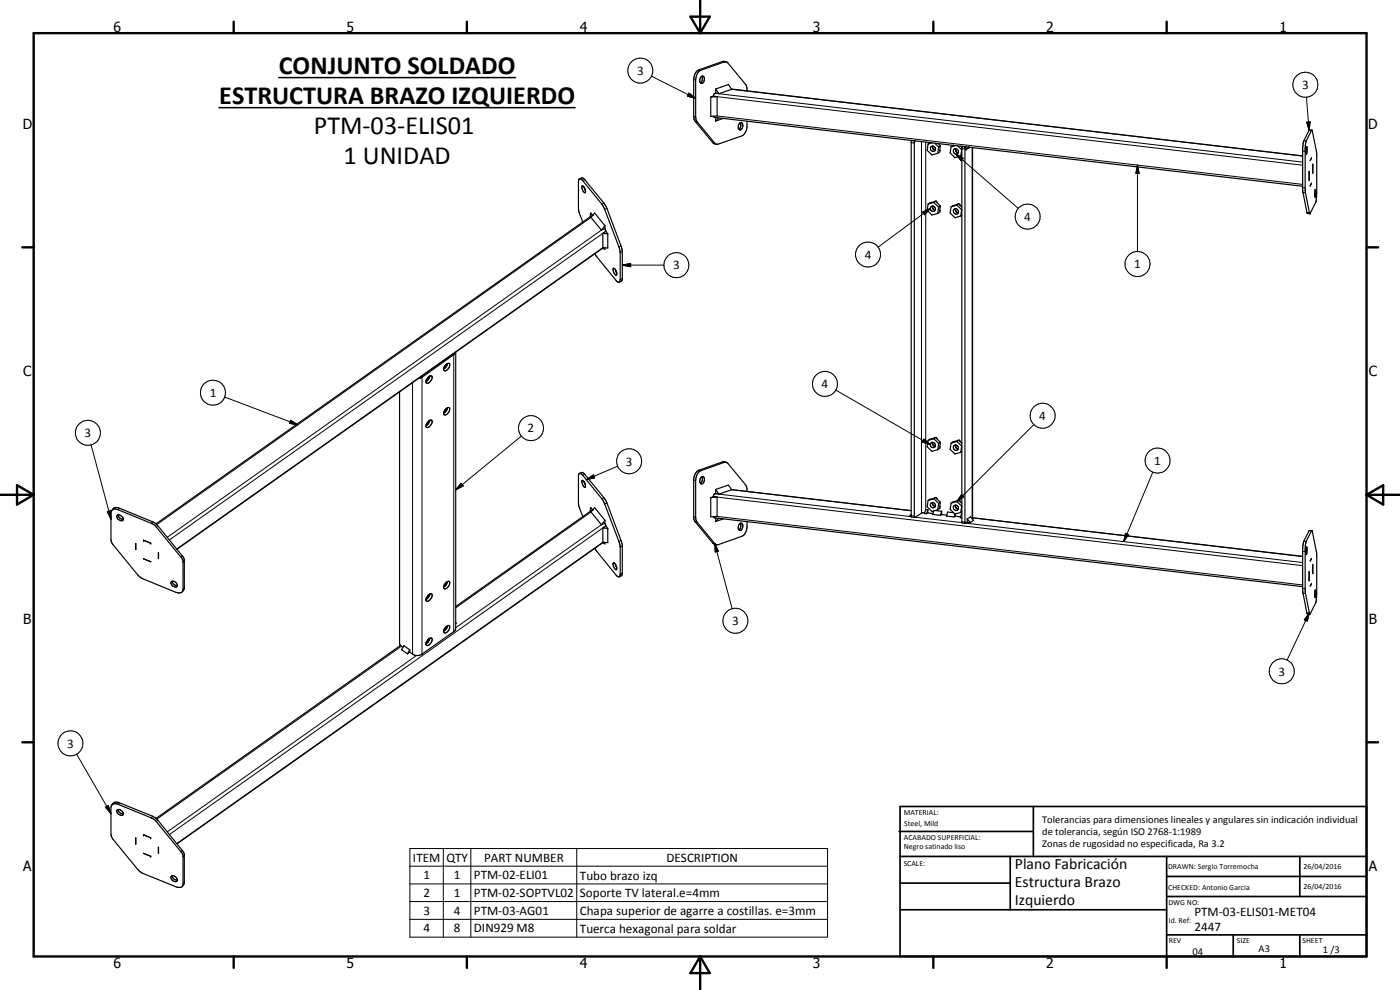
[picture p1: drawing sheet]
<svg xmlns="http://www.w3.org/2000/svg" width="420mm" height="297mm" viewBox="0 0 420 297" stroke-linecap="round" stroke-linejoin="round" font-family="sans-serif">
<g fill="none" stroke="#000" stroke-width=".35">
<path d="M217.9 18.5h-1.1l-7 2.5a3.2 3.2 0 0 0-1.6 2.9l.1 11.9 5.6 7 1.1 .5M218 18.5l-7.7 2.6a3 3 0 0 0-1.5 2.9l.1 11.9 5.6 7 .5 .4M218 18.5l.3 .3 5.5 6.6 .4 1.1v.8M210.4 23.1a.61 .61 0 0 1 .8-.2 .61 .61 0 0 1 .2 .8 .94 .94 0 0 1-1.1 1.3 1.4 1.4 0 0 1 .1-1.9zM210.6 22.9a1.57 1.57 0 0 1-.4 1.9M214.1 28.9l1.1 .1M214.1 28.9l-.8 .2M214.1 34.8l.3 .4 176.5 20.7M214.8 27.9l-.5 .3-.2 .7M214.8 26.7v1.2M214.8 35.3v1M214.8 26.7l1 1.4"/>
<path d="M214.8 27.9l1 .2M214.8 26.7l3.8-1.3 1 1.4-3.8 1.3M215.2 29v5.8l-1.9 .1v-5.8M215.2 29l-1.9 .1M215.7 35.3l-.9 1M217.1 35.5l-2.3 .8M219.5 26.7l171.4 20.1M222.1 36.9a.72 .72 0 0 1 .8 .2 .72 .72 0 0 1 0 .9l-.2 .5a.6 .6 0 0 1-.6 .5 .6 .6 0 0 1-.5-.6v-.7zM222.2 36.8l.1 1.1-.5 .9M224.2 36.4v1.7a3.4 3.4 0 0 1-1.5 2.7l-7.3 2.5h-.4M393.7 39l-1.7 3.3-.3 2v12.9l1.4 6.9M393.7 39h-.8l-1.6 3.2-.4 2.4 .1 13.1 1.4 6.4 .8-.1 1.7-3.3 .2-1.5v-13.6l-1.3-6.5"/>
<path d="M393.7 39v.1M393.7 39.1h.1M173.9 53.6l-.3 .8v8.1l.2 1.1 1.1 3M173.9 53.6l.8 .4 6.1 7.4 .7 1.4 4.6 12.5v8.6l-.3 .8M173.9 53.6l.8-.3 .6 .4 6 7.3 .8 1.5 4.6 12.5 .1 8.9-.3 .5-.7 .3M174.7 55.8a1.7 1.7 0 0 1 .9 2 2.03 2.03 0 0 1-.9-2zM175.3 56.2l.4 .9M273.6 42.2h.1M273.7 42.2l-.2 .4v112.3l.1 .3h.9M273.7 42.2h.1M274.6 42.2l-.2 .6v112.4h.2l2-1.3 .9-.1M278.5 43.2l-.3 1.9 1.5 1.4 1.7-.5"/>
<path d="M279.3 42.8l-.8 .4M279.8 42.8l-1.3 .4M279.9 43.8v.6M279.9 43.8a.78 .78 0 0 0-.6 1.2 .78 .78 0 0 0 1.4 0M279.9 43.8l.8 .6v.6M279.9 44.4l.4 .5M280.3 44.9l.4 .1M280.5 42.9l1.2 1.2M281.5 43.1l.7 .7M281.7 44.1l-.3 1.9M282.2 43.8l-.1 1.8-.7 .4M282.2 43.8l-.5 .3"/>
<path d="M285.4 44l-.3 1.9 1.5 1.4 1.7-.5M286.2 43.6l-.8 .4M286.3 44.8a.8 .8 0 0 1 1.3 .4 .8 .8 0 0 1-.8 1l-.6-.6zM286.7 43.7l-1.3 .3M286.8 44.6v.4l.4 .7M287.1 45.6l.1 .1M287.2 45.7l.4 .1M287.4 43.7l1.2 1.3M288.4 43.9l.3 .3M288.6 45l-.3 1.8M288.7 46.6l-.4 .2M288.7 44.9l-.1 .1"/>
<path d="M288.9 43.9l-.2 .5v112.3l.1 .2 .9 .1M289.8 44l-.2 .4v112.5l.7-.2M289.9 44.1v.9M290.7 44.2l-.8 .8M290.7 44.2v.2M290.8 44.2l-.9 .8M291 44.2l-.3 .2M291.1 44.2l-.4 .2M291.9 44.3l-.1 111.4M392.1 46.2h.1M392.1 44v2.2l-.1-.4zM392.9 51.4v2.4"/>
<path d="M393.6 47.5h.1M393.6 47.5l-.4 .6M393.6 55l-.4 .7zM394 49.3v2.4M394.7 59.1h.1M394.7 56.9l.2 1.3-.2 .9zM177.8 64.6l-.5-.7-.2 1.2M178.1 64.4l-131.3 92.8M178.5 76.1l6.5 8.2 .8 .4M180.9 70v4.3l1.5 .1v-4.3M180.9 70l1.5 .1M181.1 74.3l-128 90.5"/>
<path d="M181.6 68.6l.2 .8M181.6 67.7v.9M181.6 74.3v.5l-.8-.3M181.6 67.7l-3.1-3.8-1.1 1.3 3.1 3.8M181.6 67.7l-1.1 1.3M181.6 68.6l-1.1 .4M181.8 69.4l.6 .7M181.8 69.4l-.9 .6M278.5 61.3l-.3 1.8 1.5 1.4 1.7-.4M279.9 62.2l.1 .4M279.9 61.8v.4M280 62.6l.3 .3"/>
<path d="M280.1 62.8l.2 .1M280.3 60.7l1.4 1.4M280.3 60.7l-1.8 .6M280.3 62.9l.4 .1M280.9 60.3l-1.9 .6-.5 .4M280.9 60.3l1.3 1.5M280.9 60.3l-.6 .4M281.7 62.1l-.3 2M282.2 61.8l-.1 1.8-.7 .5M282.2 61.8l-.5 .3M285.4 62.1l-.3 1.8 1.5 1.4 1.7-.5M286.8 62.7v.5"/>
<path d="M286.8 63.2l.4 .6h.4M286.8 63.2l.3 .4M287.2 61.6l1.4 1.3M287.2 61.6l-1.8 .5M287.8 61.1l-2.4 1M287.8 61.1l.9 1M287.8 61.1l-.6 .5M288.6 62.9l-.3 1.9M288.7 64.6l-.4 .2M288.7 62.9h-.1M184.1 80.6a1.43 1.43 0 0 1 1 1.8l-.2 .2a1.9 1.9 0 0 1-.8-2zM184.7 80.9l.4 1"/>
<path d="M119.9 117.6v75.6l.3 .5M128.5 113.2a.67 .67 0 0 1 1-.4 .67 .67 0 0 1 0 1.1l-.1 .2a.95 .95 0 0 1-1.6 .6l.2-.8zM128.6 113.1l-.7 .9M129 112.8l-.4 1-.8 .6M133.6 109.6l1.1-.6a1.44 1.44 0 0 1-.1 1.5 1.44 1.44 0 0 1-1.4 .6v-.7zM133.9 109.3l-.6 1M134.3 109.1a2.24 2.24 0 0 1-1.2 1.6M136.7 105.7l-.5 .7-9.6 6.8-1.1 .4M136.8 105.7v82.8l-.1 .5-.5 .5-9.6 6.8a2.55 2.55 0 0 1-2.8 0l-.8-.6M128.3 126.7l.6-.5 .5-.2a1.01 1.01 0 0 1-.2 1.6l-.5 .5-.5 .2a1.01 1.01 0 0 1 .1-1.6zM128.6 126.3l-.7 1M129 126.1l-.4 .9-.8 .7"/>
<path d="M133.8 122.7a.63 .63 0 0 1 .6-.5 .63 .63 0 0 1 .6 .5 1.58 1.58 0 0 1-1.8 1.7v-.8zM133.9 122.6l-.6 1M134.3 122.3l-.2 .8-1 .9M217.9 138.7l-1.1-.1-7 2.5a3.3 3.3 0 0 0-1.6 3v11l.2 1.1 5.5 6.7 1.1 .5M278.5 132.1l-.3 1.9 1.5 1.4 1.7-.5M279.9 133.1v.2M279.9 132.7a.79 .79 0 0 0-.6 1.2 .79 .79 0 0 0 1.4 0M279.9 132.7a.92 .92 0 0 1 .8 1.2M279.9 132.7v.6M279.9 133.3l.4 .5M280 133.5l.3 .3M280.3 131.7l1.4 1.4"/>
<path d="M280.3 131.7l-1.8 .4M280.3 133.8l.4 .1M280.9 131.2l-2.4 .9M280.9 131.2l1.3 1.5M280.9 131.2l-.6 .5M281.7 133.1l-.3 1.8M282.2 132.7l-.1 1.8-.7 .4M282.2 132.7l-.5 .4M285.4 133l-.3 1.8 1.5 1.4 1.7-.5M286.8 133.9l.3 .6M286.8 133.5a.79 .79 0 0 0-.6 1.2 .79 .79 0 0 0 1.4 0M286.8 133.5a.92 .92 0 0 1 .8 1.2"/>
<path d="M286.8 133.5v.4M287.1 134.5l.5 .2M287.2 132.5l1.4 1.4M287.2 132.5l-1.8 .5M287.8 132l-1.8 .6-.6 .4M287.8 132l.9 1M287.8 132l-.6 .5M288.6 133.9l-.3 1.8M288.7 135.5l-.4 .2M288.7 133.8l-.1 .1M33.5 153.2l.6-.4h1.1l10.2 4.2 1.1 .6 8.3 10.3 .1 9.1a1.41 1.41 0 0 1-2.1 .7l-10.2-4.2-.8-.5-7.9-9.6-.6-1.5v-8.1zM33.6 153.2a1.57 1.57 0 0 1 2.2-.7l10.8 4.5 8.3 10 .4 1v8.6l-.6 .9"/>
<path d="M35.2 154.6a1.22 1.22 0 0 1 1.3 .3 1.22 1.22 0 0 1 .3 1.3 1.27 1.27 0 0 1-1.6-1.6zM35.4 154.5a1.54 1.54 0 0 0 1.6 1.3M173.9 142l.8-.3 .6 .4 6 7.3 .8 1.5 4.6 12.5 .1 8.9-.2 .4-.8 .4M173.9 142l.8 .4 6.2 7.6 .6 1.2 4.6 12.5v8.6l-.3 .8M173.9 142l-.3 .8v8.1l.2 1.1 1.1 3M174.7 144.1a1.7 1.7 0 0 1 .9 2.1 1.92 1.92 0 0 1-.9-2.1zM175.3 144.6l.4 .9M177.8 153l-.5-.7-.2 1.2M178.1 152.8l-41.3 29.2M180.9 158.4l1.5 .1M180.9 158.4v4.3l1.5 .1v-4.3M181.6 157l.2 .8"/>
<path d="M181.6 156.1l-3.1-3.8-1.1 1.3 3.1 3.8M181.6 156.1l-1.1 1.3M181.6 157l-1.1 .4M181.6 156.1v.9M181.8 157.8l.6 .7M181.8 157.8l-.9 .6M210.4 143.3l.3-.3a1.14 1.14 0 0 1 .8 1 1.14 1.14 0 0 1-.6 1 .72 .72 0 0 1-.9-.2 .72 .72 0 0 1 .1-.9zM210.6 143a1.63 1.63 0 0 1-.4 2M214.1 149l1.1 .1M214.1 149l-.8 .3M214.1 155l.3 .4 176.5 20.6M214.8 148.1l-.5 .2-.2 .7"/>
<path d="M214.8 146.9l1 1.4M214.8 146.9v1.2M214.8 155.4v1.1M214.8 148.1l1 .2M214.8 146.9l3.8-1.4 1 1.4-3.8 1.4M215.2 149.1v5.8l-1.9 .2v-5.8M215.2 149.1l-1.9 .2M215.7 155.5l-.9 1M217.1 155.7l-2.3 .8M219.5 146.9l54 6.3M221.9 157.2a.61 .61 0 0 1 .9-.1 .61 .61 0 0 1 .2 .8l-.3 .7a.6 .6 0 0 1-.6 .5 .6 .6 0 0 1-.5-.5zM222.2 157l.1 1-.5 1"/>
<path d="M224.2 147.4l-.4-1.8-5.5-6.7-.9-.2-7.1 2.5a3.1 3.1 0 0 0-1.5 3l.1 11.9 6.1 7.3M224.2 156.5v1.8a3.2 3.2 0 0 1-1.5 2.6l-7.7 2.5M273.5 154.3l-.7 .6 .7 .1M278.5 153.9l1.5 .2M278.5 153l-.4 1.1M278.5 153.9l-.4 .2M278.5 153v.9M278.5 153l-.7-.1-.4 1.2h.7M278.5 150.2l-.3 1.9 1.5 1.4 1.7-.5M279.9 150.7v.6M279.9 151.3l.4 .5M279.9 150.7l.8 .6v.6"/>
<path d="M279.9 150.7a.78 .78 0 0 0-.6 1.2 .78 .78 0 0 0 1.4 0M279.9 151.3l.3 .4M280.1 151.7l.6 .2M280.2 153.3l-.3 1 2.3 .3M280.3 149.6l1.4 1.4M280.3 149.6l-1.8 .6M280.6 153.2l2 .2M280.9 149.3l-2.4 .9M280.9 149.3l1.3 1.4M280.9 149.3l-.6 .3M281.7 151l-.3 2M282.2 150.7l-.1 1.8-.7 .5"/>
<path d="M282.2 150.7l-.5 .3M282.6 154.4l1.5 .2M282.6 153.4l-.4 1.2M282.6 154.4l-.4 .2M282.6 153.4v1M285.4 151l-.3 1.8 1.5 1.4M286.2 153.8l-1.8-.2-.4 1.3 2.3 .2M286.6 154.2l-.3 .9M286.7 154.9l1.6 .2M286.7 154.9l-.4 .2M286.7 154.2v.7M286.8 151.6v.5"/>
<path d="M286.8 151.6l.8 .5v.7M286.8 151.6l-.6 .3v.9l.6 .4h.4l.4-.4M286.8 152.1l.3 .4M287.1 152.5l.5 .3M287.2 150.5l1.4 1.4M287.2 150.5l-1.8 .5M287.8 150.1l-2.4 .9M287.8 150.1l.9 .9M287.8 150.1l-.6 .4M288.3 153.8l-1.7 .4M288.6 151.9l-.3 1.9M288.7 153.5l-.4 .3"/>
<path d="M288.7 151.8l-.1 .1M288.7 154.1l-.5 1.2 .5 .1M290.3 156.7l.9 .1M290.3 155.7l1-.6 .9 1-1 .7M290.3 155.7l.9 1.1M290.3 155.7v1M291.9 155.4l99 11.5M393.6 159.3l.1-.1 .2 .2 1.2 6.4 .1 12.5-.3 2.6-1.8 3.3-1.4-6.8v-12.9l.3-2.1zM393.7 159.2h-.8l-1.6 3.2-.4 2.4 .1 13 1.2 6.1 .1 .3h.8M393.7 159.2h.1M40.7 163.1l.1 1.7M40.7 163.1h.1"/>
<path d="M40.7 164.8h.1M40.8 164.8h-.1M43.1 162.1l2.1 .9M43.1 167.6l2.1 1zM47.5 165.8l.1 1.8zM47.6 167.5l-.1 .1M51.3 174.6a1.2 1.2 0 0 1 1.4 .1 1.2 1.2 0 0 1 .4 1.3 1.28 1.28 0 0 1-1.8-1.4zM51.6 174.4a1.56 1.56 0 0 0 1.6 1.3M128.5 178.6a.67 .67 0 0 1 1-.4 .67 .67 0 0 1 0 1.1l-.1 .2a.95 .95 0 0 1-1.6 .6l.2-.8zM128.6 178.5l-.7 1M129 178.2l-.4 1-.8 .6M133.6 175l1.1-.6a1.5 1.5 0 0 1-1.4 2.2 1.37 1.37 0 0 1 .3-1.6z"/>
<path d="M133.9 174.7l-.1 .5-.5 .5M134.3 174.5a2.24 2.24 0 0 1-1.2 1.6M178.5 164.5l6.5 8.2 .8 .4M181.1 162.7l-128 90.5M181.6 162.7v.5l-.8-.3M184.7 169.3l-.5-.4a1.53 1.53 0 0 0 .8 2l.1-.7M184.7 169.3l.1 .2M184.7 169.3l.4 .9M184.8 169.7l.3 .6M392.1 164.1l.1 1.6-.2 .7zM392.9 171.6v2.4M393.2 168.3h.1"/>
<path d="M393.6 175.2h.1M393.6 167.6h.1M393.6 175.1l-.4 .8zM393.6 167.6l-.4 .7M394 169.4v2.4M394.7 177v2.2a.79 .79 0 0 1-.1-1.1zM394.7 177v.1M120.2 193.7l-73.4 51.9M120.2 193.7l.7 .5M123 195l-.7 1.2M123 195.7l-.7 .5M123 195v.7"/>
<path d="M123 195l-1.8-1.3-.7 1.2 1.8 1.3M128.6 191.7l-.7 1M128.7 191.7l.7-.3a1.01 1.01 0 0 1-.2 1.6l-.5 .5-.5 .2a1.01 1.01 0 0 1 .1-1.6zM129 191.5l-.4 .9-.8 .7M133.8 188.1a.63 .63 0 0 1 .6-.5 .63 .63 0 0 1 .6 .5 1.58 1.58 0 0 1-1.8 1.7v-.8zM133.9 188l-.6 1M134.3 187.7l-.2 .8-1 .9M136.8 187v.1M33.5 241.6l.6-.4h1.1l10.2 4.2 1.1 .6 8.3 10.3 .1 9.1a1.38 1.38 0 0 1-2.1 .7l-9.9-4.1-1.1-.6-7.9-9.6-.6-1.5v-8.1zM33.6 241.5a1.6 1.6 0 0 1 2.2-.6l10.8 4.5 8.3 10 .4 1v8.6l-.6 .9M35.2 243a1.22 1.22 0 0 1 1.3 .3 1.22 1.22 0 0 1 .3 1.3 1.34 1.34 0 0 1-1.6-1.6zM35.4 242.9a1.52 1.52 0 0 0 1.6 1.3"/>
<path d="M40.7 253.2h.1M40.8 251.5v1.7M40.8 253.2h-.1M43.1 256l2.1 .9zM43.1 250.5l2.1 .9M47.5 254.2l.1 1.8zM47.6 255.9h-.1M51.3 263a1.2 1.2 0 0 1 1.4 .1 1.2 1.2 0 0 1 .4 1.3 1.28 1.28 0 0 1-1.8-1.4zM51.6 262.8a1.55 1.55 0 0 0 1.6 1.3"/>
<circle cx="280" cy="62.6" r=".77"/>
<circle cx="286.9" cy="63.4" r=".78"/>
</g>
<g fill="#000">
<circle cx="392.9" cy="51.4" r=".18"/>
<circle cx="392.9" cy="53.8" r=".18"/>
<circle cx="393.2" cy="55.7" r=".18"/>
<circle cx="394" cy="49.3" r=".18"/>
<circle cx="394" cy="51.7" r=".18"/>
<circle cx="178" cy="64.4" r=".18"/>
<circle cx="393.1" cy="64.1" r=".18"/>
<circle cx="178" cy="152.8" r=".18"/>
<circle cx="43.1" cy="162.1" r=".18"/>
<circle cx="45.2" cy="163" r=".18"/>
<circle cx="392.9" cy="171.6" r=".18"/>
<circle cx="392.9" cy="174" r=".18"/>
<circle cx="394" cy="171.8" r=".18"/>
<circle cx="43.1" cy="250.5" r=".18"/>
<circle cx="45.2" cy="251.4" r=".18"/>
<circle cx="45.2" cy="256.9" r=".18"/>
</g>
<g fill="none" stroke="#000" stroke-width=".3">
<path d="M216.8 18.5l.6 .1M195.5 22.9l13.3 6.6M206.8 27.9l2 1.6-2.5-.6zM208.2 34.9l.6 .2M208.2 23.9l.6 .1M208.6 36.4l.6 .2M209.8 21l.5 .1M214.1 28.9l176.8 20.7M214.6 28l176.3 20.6M215.2 34.8l175.7 20.5M219.6 26.8l171.3 20M392.1 29.1l.8 10"/>
<path d="M392.2 36.7l1-.1-.3 2.5zM392.9 39.1l.7 .1M175.5 53.9l-.6 .3M213.9 42.8l.6 .1M273.5 42.8l.9 .1M273.7 42.2l.9 .1M276.6 42.5v111.5M277.8 42.6v110.3M286.9 46.2l2.2 1.3-.7 .8zM286.9 46.2l18.7 16.3M288.7 44.6l.9 .1M288.8 43.9l1 .2"/>
<path d="M291.7 44.2v111.4M341.4 49.5l.5 2.5h-1zM341.4 49.5v26M390.9 56.3l.8 .1M390.9 45.3h.8M391.1 57.8l.7 .1M391.3 42.2l.7 .1M177.4 65.2l-130.3 92.2M180.5 69l-130.3 92.2M180.9 74.3l-127.9 90.4M181.3 61l-.7 .2M181.8 69.4l-131 92.6"/>
<path d="M182.1 62.5l-.6 .3M186.4 73.8l-.7 .3M186.8 79.5l2.5-.5v1.1zM186.8 75.5l-.7 .3M186.8 79.5h12.5M276.9 63.6l2.3-1.1-1.7 1.9zM279.2 62.5l-15.7 11.7M392.2 63.7l.8 .1M186.8 83.6l-.7 .3M67.4 119.1l22 8.4M123.8 114.8v81.5M126.4 113l.2 .2v83.1"/>
<path d="M135.9 106.3l.3 .1v83.1M250.9 117.1l28.3 16.3M27.3 133.5l6 22.3M87.2 126.1l2.2 1.4-2.5-.5zM156.5 130.9l-19.7 16.1M185.4 139.9l-9.4 4M216.8 138.6l.6 .1M277.3 131.7l1.9 1.7-2.4-.8zM310.3 127.4l-23.1 23.1M32.2 153.5l1-.3 .1 2.6zM35.8 152.5l-.3 .5M45.8 156.5l-.4 .5"/>
<path d="M47.3 157.7l-.4 .5M138.4 145l.6 .8-2.2 1.2zM175.5 142.3l-.6 .3M176 143.9l2.1-1.4 .4 .9zM177.4 153.6l-40.6 28.8M180.5 157.4l-43.7 30.9M181.3 149.4l-.7 .2M181.8 157.8l-131 92.6M182.1 150.9l-.6 .3M208.2 155.1l.6 .1M208.2 144.1l.6 .1M208.6 156.6l.6 .1"/>
<path d="M209.8 141.1l.5 .1M214.1 149l176.8 20.7M214.6 148.1l58.9 6.9M215.2 154.9l175.7 20.6M219.6 146.9l53.9 6.3M273.5 154.8l.9 .1M274.7 155.2l14 1.6M288.6 148.4l.7 .7-2.1 1.4zM288.7 156.5l.9 .1M289.9 157l101 11.8M291.9 155.4l99 11.6M346 141.6l-8.7 20.9"/>
<path d="M392.9 159.3h.7M54.7 166.8l-.4 .4M55.3 168.2l-.4 .5M55.3 176.4l-.4 .4M180.9 162.7l-127.9 90.4M186.4 162.2l-.7 .3M186.8 163.9l-.7 .3M186.8 172l-.7 .3M213.9 162.9l.6 .2M214.5 163.1l1.1 2.3-.9 .2zM214.5 163.1l5.2 19.6M337.8 160l.9 .4-1.4 2.1z"/>
<path d="M390.9 176.5h.8M390.9 165.5h.8M391.1 178l.7 .1M391.3 162.4h.7M120.5 193.9l-73.4 51.9M125 196.7l-74.8 52.9M392.2 183.9h.8M393 183.9l-.7 2.5-.9-.4zM393 183.9l-6.7 14.1M23 226.3l10.3 17.8M31.7 242.2l.8-.5 .8 2.4zM35.8 240.9l-.3 .4"/>
<path d="M45.8 244.9l-.4 .5M47.3 246l-.4 .5M54.7 255.1l-.4 .5M55.3 256.6l-.4 .5M123 254.6h125.4v26.6h-125.4zM123 259.9h125.4M133 254.6v26.6M141.3 254.6v26.6M173.1 254.6v26.6M55.3 264.7l-.4 .5M123 265.2h125.4M123 270.5h125.4"/>
<path d="M123 275.8h125.4"/>
<circle cx="192.2" cy="21.2" r="3.8"/>
<circle cx="391.8" cy="25.4" r="3.7"/>
<circle cx="203" cy="79.6" r="3.8"/>
<circle cx="260.5" cy="76.4" r="3.8"/>
<circle cx="308.4" cy="65" r="3.8"/>
<circle cx="341.4" cy="79.2" r="3.7"/>
<circle cx="63.9" cy="117.8" r="3.8"/>
<circle cx="247.6" cy="115.2" r="3.8"/>
<circle cx="26.4" cy="129.9" r="3.7"/>
<circle cx="159.4" cy="128.4" r="3.8"/>
<circle cx="188.8" cy="138.4" r="3.8"/>
<circle cx="312.9" cy="124.7" r="3.8"/>
<circle cx="347.4" cy="138.2" r="3.7"/>
<circle cx="220.7" cy="186.3" r="3.8"/>
<circle cx="384.7" cy="201.4" r="3.8"/>
<circle cx="21.1" cy="223" r="3.8"/>
</g>
<path d="M65.7 32.3h106.9M83.6 23.3h71.1" fill="none" stroke="#000" stroke-width=".46"/>
<g fill="none" stroke="#000" stroke-width=".71">
<path d="M10.1 9.9h400v277.1h-400zM70.1 6.5v3.4M140.1 6.5v3.4M207.2 5h5.8l-2.9 4.9zM210.1 0v9.9M280.1 6.5v3.4M350.1 6.5v3.4M6.7 74.2h3.4M410.1 74.2h3.5M.1 148.5h10M5.1 145.6l5 2.9-5 2.9zM410.1 148.5h10"/>
<path d="M410.1 148.5l5-2.9v5.8zM6.7 222.7h3.4M410.1 222.7h3.5M70.1 287v3.4M140.1 287v3.4M210.1 287v10M210.1 287l2.9 5h-5.8zM280.1 287v3.4M350.1 287v3.4"/>
</g>
<g fill="none" stroke="#000" stroke-width=".51">
<path d="M269.8 249.5h40.3M270.1 242h140v45h-140zM270.1 257h140M303.2 257v16M310.1 242v15M350.1 257v30M390.1 257v12M270.1 265h33.1M270.1 273h80M350.1 269h60M350.1 263h60M350.1 280.5h60"/>
<path d="M370.1 280.5v6.5M390.1 280.5v6.5"/>
</g>
<g fill="#000">
<path d="M206.8 27.9l2 1.6-2.5-.6zM392.2 36.7l1-.1-.3 2.5zM286.9 46.2l2.2 1.3-.7 .8zM341.4 49.5l.5 2.5h-1zM186.8 79.5l2.5-.5v1.1zM276.9 63.6l2.3-1.1-1.7 1.9zM87.2 126.1l2.2 1.4-2.5-.5zM277.3 131.7l1.9 1.7-2.4-.8zM32.2 153.5l1-.3 .1 2.6zM138.4 145l.6 .8-2.2 1.2zM176 143.9l2.1-1.4 .4 .9zM288.6 148.4l.7 .7-2.1 1.4z"/>
<path d="M214.5 163.1l1.1 2.3-.9 .2zM337.8 160l.9 .4-1.4 2.1zM393 183.9l-.7 2.5-.9-.4zM31.7 242.2l.8-.5 .8 2.4z"/>
</g>
<g font-size="7.9">
<text x="83.7" y="22.2">CONJUNTO SOLDADO</text>
<text x="65.8" y="31.2">ESTRUCTURA BRAZO IZQUIERDO</text>
<text x="94.2" y="40.2">PTM-03-ELIS01</text>
<text x="103.1" y="49.2">1 UNIDAD</text>
</g>
<g font-size="4.7">
<text x="304.6" y="260.8">Plano Fabricación</text>
<text x="304.6" y="266.2">Estructura Brazo</text>
<text x="304.6" y="271.6">Izquierdo</text>
</g>
<g font-size="4.2">
<text x="34" y="9.6">6</text>
<text x="104" y="9.6">5</text>
<text x="174" y="9.6">4</text>
<text x="244" y="9.6">3</text>
<text x="314" y="9.6">2</text>
<text x="384" y="9.6">1</text>
<text x="6.8" y="38.7">D</text>
<text x="410.6" y="38.7">D</text>
<text x="7" y="112.9">C</text>
<text x="410.8" y="112.9">C</text>
<text x="7" y="187.1">B</text>
<text x="410.8" y="187.1">B</text>
<text x="7" y="261.4">A</text>
<text x="410.8" y="261.4">A</text>
<text x="34" y="290.4">6</text>
<text x="104" y="290.4">5</text>
<text x="174" y="290.4">4</text>
<text x="244" y="290.4">3</text>
<text x="314" y="290.4">2</text>
<text x="384" y="290.4">1</text>
</g>
<g font-size="3.9">
<text x="191.2" y="22.5">3</text>
<text x="390.8" y="26.7">3</text>
<text x="307.4" y="66.3">4</text>
<text x="259.5" y="77.6">4</text>
<text x="202" y="80.9">3</text>
<text x="340.4" y="80.5">1</text>
<text x="62.9" y="119.1">1</text>
<text x="246.6" y="116.5">4</text>
<text x="25.4" y="131.2">3</text>
<text x="158.4" y="129.8">2</text>
<text x="311.9" y="126">4</text>
<text x="187.8" y="139.7">3</text>
<text x="346.4" y="139.5">1</text>
<text x="219.7" y="187.5">3</text>
<text x="383.7" y="202.7">3</text>
<text x="20.2" y="224.3">3</text>
<text x="123.9" y="258.5">ITEM</text>
<text x="127.1" y="263.8">1</text>
<text x="134" y="258.5">QTY</text>
<text x="136.2" y="263.8">1</text>
<text x="142.2" y="263.8">PTM-02-ELI01</text>
<text x="145.3" y="258.5">PART NUMBER</text>
<text x="174" y="263.9">Tubo brazo izq</text>
<text x="200" y="258.5">DESCRIPTION</text>
<text x="127.1" y="269.2">2</text>
<text x="136.2" y="269.2">1</text>
<text x="142.2" y="269.2">PTM-02-SOPTVL02</text>
<text x="174" y="269.2">Soporte TV lateral.e=4mm</text>
<text x="127.1" y="274.4">3</text>
<text x="136.2" y="274.4">4</text>
<text x="142.2" y="274.4">PTM-03-AG01</text>
<text x="174" y="274.5">Chapa superior de agarre a costillas. e=3mm</text>
<text x="358.5" y="275">PTM-03-ELIS01-MET04</text>
<text x="127.1" y="279.8">4</text>
<text x="136.2" y="279.8">8</text>
<text x="142.2" y="279.8">DIN929 M8</text>
<text x="174" y="279.8">Tuerca hexagonal para soldar</text>
<text x="358.5" y="279.4">2447</text>
</g>
<g font-size="3.1">
<text x="312.7" y="246.8">Tolerancias para dimensiones lineales y angulares sin indicación individual</text>
<text x="312.7" y="250.4">de tolerancia, según ISO 2768-1:1989</text>
<text x="312.7" y="254">Zonas de rugosidad no especificada, Ra 3.2</text>
<text x="357.9" y="286.4">04</text>
<text x="377.7" y="285.6">A3</text>
<text x="397" y="285.9">1 /3</text>
</g>
<g font-size="2.4">
<text x="271.2" y="244.4">MATERIAL:</text>
<text x="271.3" y="252">ACABADO SUPERFICIAL:</text>
<text x="271.4" y="247.9">Steel, Mild</text>
<text x="271.3" y="254.6">Negro satinado liso</text>
<text x="271.2" y="259.7">SCALE:</text>
<text x="350.6" y="260.8">DRAWN: Sergio Torremocha</text>
<text x="391.2" y="260.6">26/04/2016</text>
<text x="350.6" y="267">CHECKED: Antonio Garcia</text>
<text x="391.2" y="266.7">26/04/2016</text>
<text x="350.6" y="271.4">DWG NO:</text>
<text x="350.8" y="276.9">Id. Ref:</text>
<text x="350.8" y="282.8">REV</text>
<text x="371.2" y="282.9">SIZE</text>
<text x="390.9" y="282.9">SHEET</text>
</g>
</svg>
